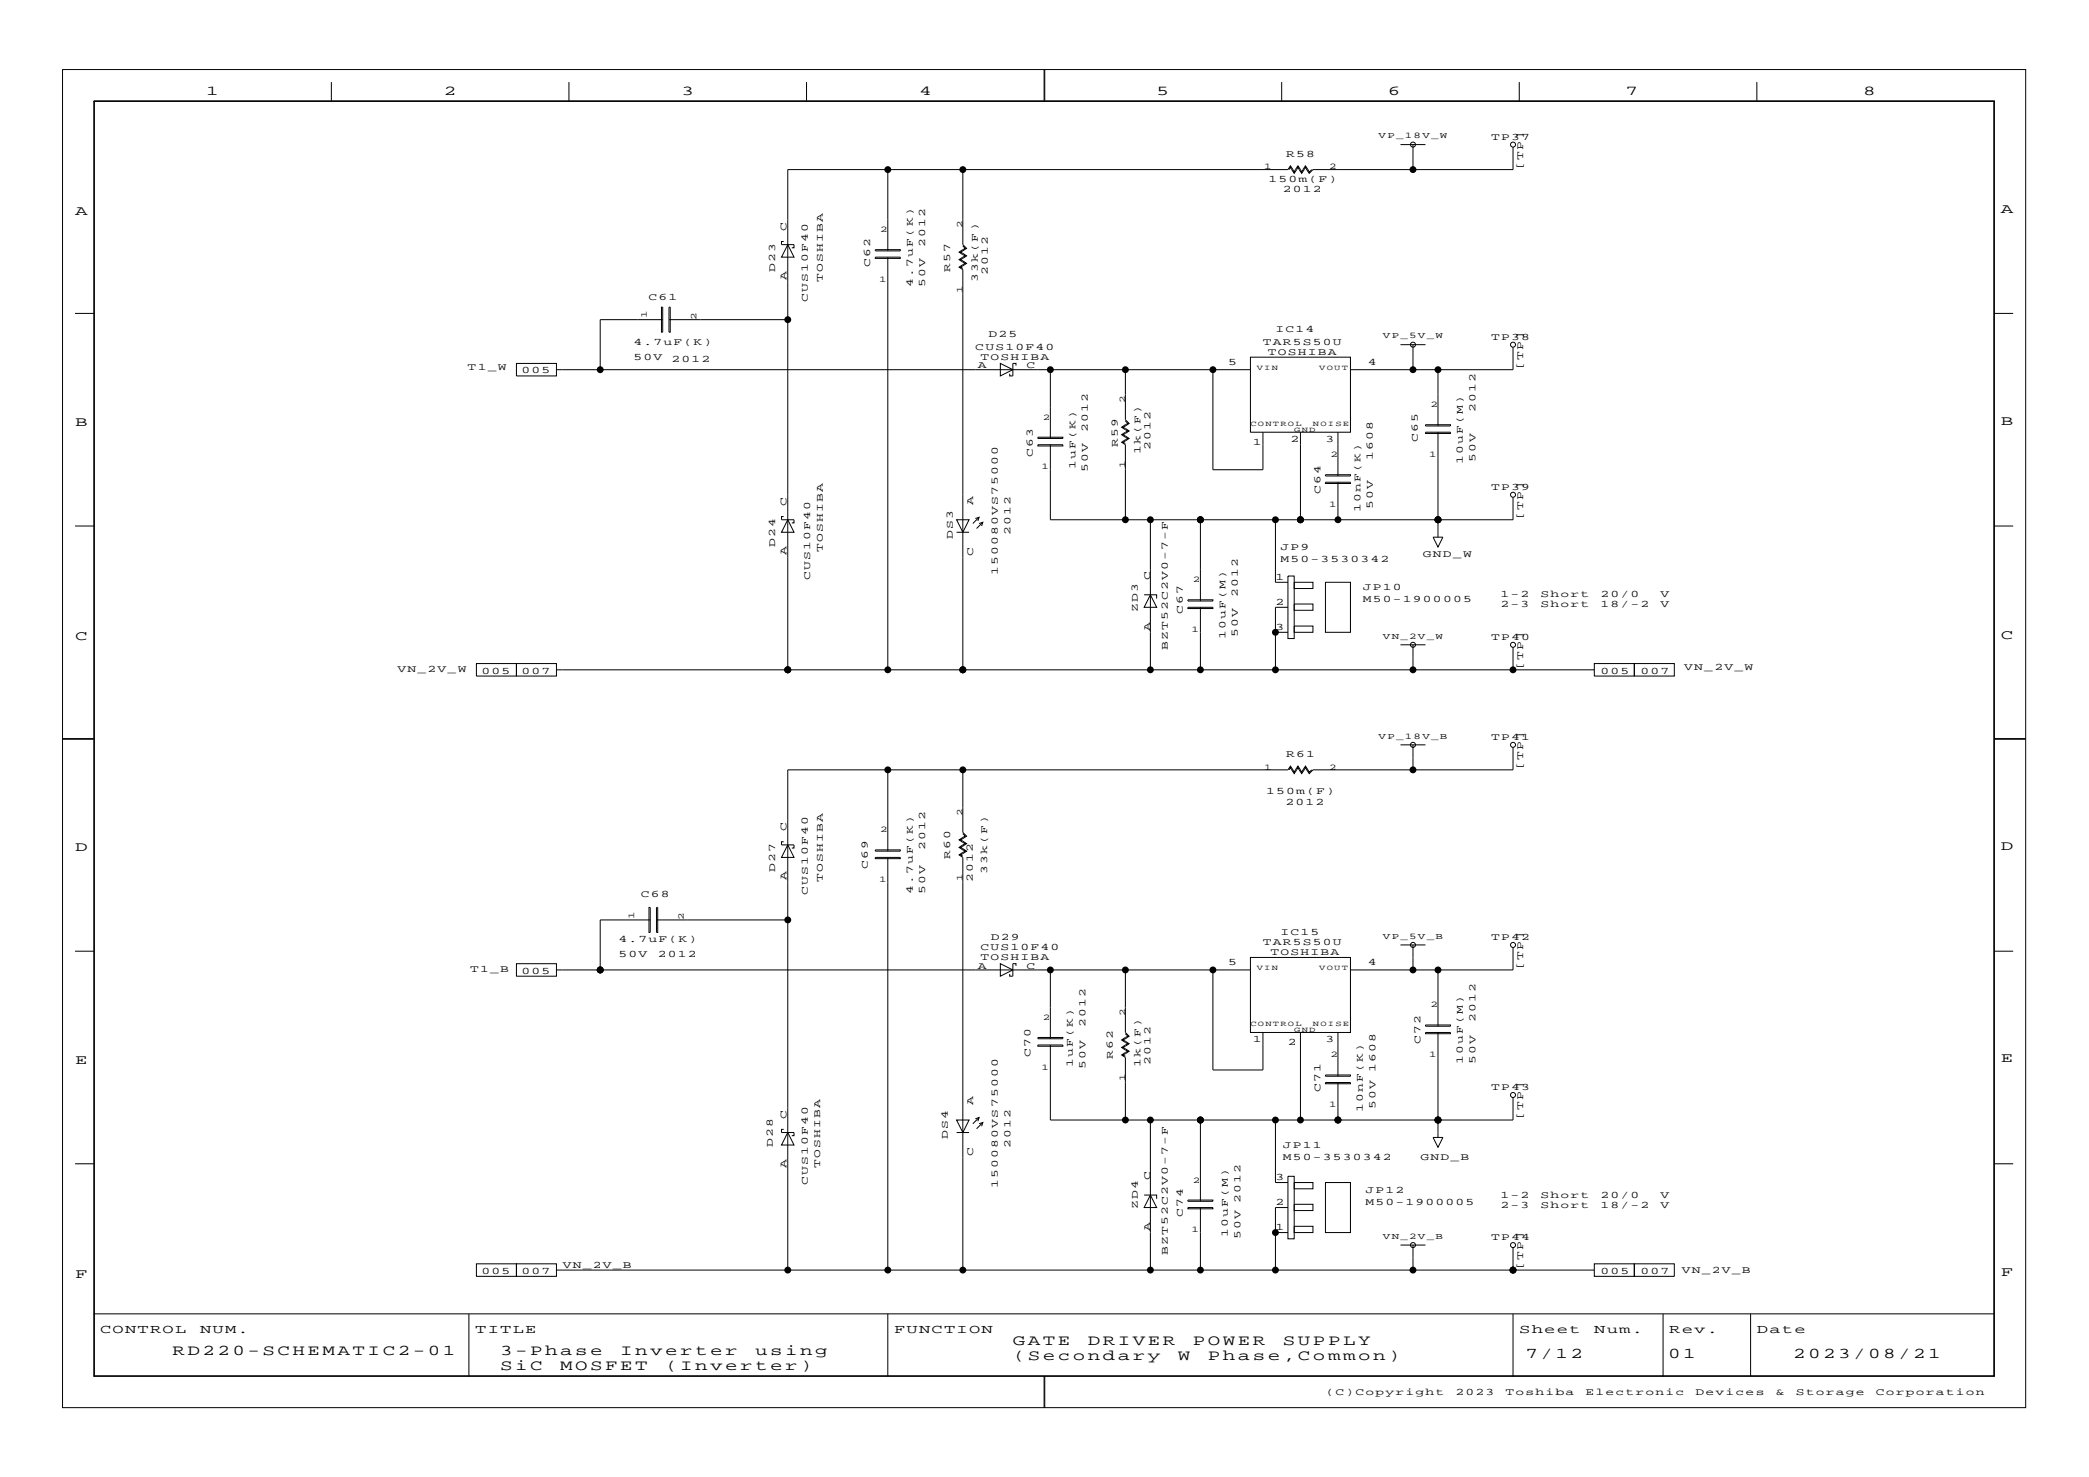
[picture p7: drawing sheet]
<svg xmlns="http://www.w3.org/2000/svg" width="420mm" height="297mm" viewBox="0 0 420 297" stroke-linecap="round" stroke-linejoin="round" font-family="sans-serif">
<g fill="none" stroke="#000" stroke-width=".2">
<path d="M12.6 14h394.8v269.1h-394.8zM66.6 16.5v3.8M114.4 16.5v3.8M162.2 16.5v3.8M210 14v6.3M210.1 14v6.3M257.8 16.5v3.8M305.6 16.5v3.8M353.4 16.5v3.8M18.9 20.3h382.2v256.5h-382.2zM19 20.4h382v256.3h-382zM178.6 34.1v16.4"/>
<path d="M193.7 34.1v15.1l.7 .8-1.3 .7 1.3 .8-1.3 .7 1.3 .8-1.3 .7 .6 .3M263.8 34.1l-.5 .5-.7-1.2-.8 1.2-.7-1.2-.8 1.2-.8-1.2-.5 .7h-100.6v100.6M281.7 29.1h5M284.2 29.1v5M304.3 29.6v4.5h-40.2l-.8 .8-.7-1.3-.8 1.3-.7-1.3-.8 1.3-.8-1.3-.2 .5M157.6 48.6h-.4v.6h2.5M158.4 49.2l1.3 2.5h-2.5zM159.7 49.2v.6h-.4M176 50.2h5.1v.3h-5.1zM176 51.7h5.1v.3h-5.1zM178.6 51.7v83M193.7 49.5l.5 .5-1.3 .7 1.3 .8-1.3 .7 1.3 .8-1.3 .7 .8 .5v80.5"/>
<path d="M15.1 63h3.8M103.9 73.1h8v2.5h-8zM111.9 74.3h139.6M133 61.8h.3v5h-.3zM133.3 64.3h-12.6v10M134.6 61.8h.2v5h-.2zM134.6 64.3h23.8M201.2 73.1l2.5 1.2-2.5 1.3zM204.3 73.5v-.4h-.6v2.5h-.6v-.4M211.3 74.3v13.9M226.3 74.3v10.1l.8 .8-1.3 .7 1.3 .8-1.3 .7 1.3 .8-1.3 .7 .5 .3M244 74.3v20.2h10v-7.6"/>
<path d="M251.5 71.8h20.1v15.1h-20.1zM281.7 69.3h5M284.2 69.3v5M289.2 74.3v11.4M304.3 69.8v4.5h-32.7M401.1 63h3.8M208.7 87.9h5.1v.3h-5.1zM208.7 89.4h5.1v.3h-5.1zM211.3 89.4v15.1h93v-4.5M226.3 84.7l.6 .5-1.3 .7 1.3 .8-1.3 .7 1.3 .8-1.3 .7 .7 .5v15.1M261.6 86.9v17.6M266.6 95.5h5v.2h-5z"/>
<path d="M266.6 97h5v.2h-5zM269.1 86.9v8.8M269.1 97v7.5M286.7 85.4h5v.3h-5zM286.7 86.9h5v.3h-5zM289.2 86.9v21.1M15.1 105.8h3.8M157.6 103.9h-.4v.6h2.5v.7h-.4M158.4 104.5l1.3 2.5h-2.5zM192.4 104.5h2.5l-1.2 2.5zM192.4 107h2.5M196.2 104.3l.7-.3-.2 .8"/>
<path d="M196.9 105.3l.8-.3-.3 .8M196.9 104l-1.2 1.3M197.7 105l-1.3 1.3M230.1 119.6h2.5v.8M231.4 119.6l1.2 2.5h-2.5zM231.4 104.5v30.2M241.4 104.5v16.4M256.5 104.5v12.6h2.5M259 115.8h1.3v12.6h-1.3zM260.3 117.1h3.8v1.3h-3.8zM266.6 117.1h5v10.1h-5zM288.2 108h2l-1 2z"/>
<path d="M401.1 105.8h3.8M95.8 133.5h8.1v2.5h-8.1zM103.9 133.5h8v2.5h-8zM111.9 134.7h208.8M238.9 120.6h5.1v.3h-5.1zM238.9 122.1h5.1v.3h-5.1zM241.4 122.1v12.6M256.5 127.2h2.5M259 122.1h-2.5v12.6M260.3 125.9h3.8v1.3h-3.8zM260.3 121.5h3.8v1.2h-3.8zM281.7 129.7h5"/>
<path d="M284.2 129.7v5M304.3 130.2v4.5M320.7 133.5h8v2.5h-8zM328.7 133.5h8.1v2.5h-8.1zM12.6 148.7h6.3M12.6 148.5h6.3M178.6 154.8v16.4M193.7 154.8v12.6l.7 .8-1.3 .7 1.3 .8-1.3 .7 1.3 .8-1.3 .7 .6 .3M263.8 154.8l-.5 .5-.7-1.2-.8 1.2-.7-1.2-.8 1.2-.8-1.2-.5 .7h-100.6v100.6M281.7 149.8h5M284.2 149.8v5M304.3 150.3v4.5h-40.2l-.8 .8-.7-1.3-.8 1.3-.7-1.3-.8 1.3-.8-1.3-.2 .5"/>
<path d="M401.1 148.7h6.3M401.1 148.5h6.3M157.6 169.3h-.4v.6h2.5v.6h-.4M158.4 169.9l1.3 2.5h-2.5zM176 170.9h5.1v.3h-5.1zM176 172.4h5.1v.3h-5.1zM178.6 172.4v83M193.7 167.7l.5 .5-1.3 .7 1.3 .8-1.3 .7 1.3 .8-1.3 .7 .8 .5v83M15.1 191.3h3.8M103.9 193.8h8v2.5h-8zM111.9 195.1h139.6M130.5 182.5h.3v5h-.3z"/>
<path d="M130.8 185h-10.1v10.1M132 182.5h.3v5h-.3zM132 185h26.4M201.2 193.8l2.5 1.3-2.5 1.2zM204.3 194.2v-.4h-.6v2.5h-.6v-.4M211.3 195.1v13.8M226.3 195.1v12.5l.8 .8-1.3 .8 1.3 .7-1.3 .8 1.3 .7-1.3 .8 .5 .2M244 195.1v20.1h10v-7.6M251.5 192.6h20.1v15h-20.1zM281.7 190h5M284.2 190v5.1M289.2 195.1v11.3"/>
<path d="M304.3 190.5v4.6h-32.7M401.1 191.3h3.8M208.7 208.6h5.1v.3h-5.1zM208.7 210.2h5.1v.2h-5.1zM211.3 210.2v15h93v-4.5M226.3 207.9l.6 .5-1.3 .8 1.3 .7-1.3 .8 1.3 .7-1.3 .8 .7 .5v12.5M261.6 207.6v17.6M266.6 216.2h5v.2h-5zM266.6 217.7h5v.3h-5zM269.1 207.6v8.8M269.1 217.7v7.5M286.7 206.1h5v.3h-5z"/>
<path d="M286.7 207.6h5v.3h-5zM289.2 207.6v21.2M15.1 234h3.8M157.6 227.1h-.4v.7h2.5v.6h-.4M158.4 227.8l1.3 2.5h-2.5zM192.4 225.2h2.5l-1.2 2.6zM192.4 227.8h2.5M196.2 225l.7-.3-.2 .8M196.9 226l.8-.3-.3 .8M196.9 224.7l-1.2 1.3M197.7 225.7l-1.3 1.3M231.4 225.2v30.2"/>
<path d="M241.4 225.2v16.4M256.5 225.2v12.6h2.5M259 236.6h1.3v12.5h-1.3zM260.3 237.8h3.8v1.3h-3.8zM266.6 237.8h5v10.1h-5zM288.2 228.8h2l-1 1.9zM401.1 234h3.8M95.8 254.2h8.1v2.5h-8.1zM103.9 254.2h8v2.5h-8zM111.9 255.4h208.8M230.1 240.3h2.5v.8M231.4 240.3l1.2 2.6h-2.5z"/>
<path d="M238.9 241.3h5.1v.3h-5.1zM238.9 242.9h5.1v.2h-5.1zM241.4 242.9v12.5M256.5 247.9h2.5M259 242.9h-2.5v12.5M260.3 246.6h3.8v1.3h-3.8zM260.3 242.2h3.8v1.3h-3.8zM281.7 250.4h5M284.2 250.4v5M304.3 250.9v4.5M320.7 254.2h8v2.5h-8zM328.7 254.2h8.1v2.5h-8.1z"/>
<path d="M18.9 264.2h382.2M94.3 264.2v12.6M178.6 264.2v12.6M210 276.8v6.3M210.1 276.8v6.3M304.3 264.2v12.6M334.5 264.2v12.6M352.1 264.2v12.6"/>
<circle cx="284.2" cy="29.1" r=".5"/>
<circle cx="304.3" cy="29.1" r=".5"/>
<circle cx="284.2" cy="69.3" r=".5"/>
<circle cx="304.3" cy="69.3" r=".5"/>
<circle cx="304.3" cy="99.5" r=".5"/>
<circle cx="284.2" cy="129.7" r=".5"/>
<circle cx="304.3" cy="129.7" r=".5"/>
<circle cx="284.2" cy="149.8" r=".5"/>
<circle cx="304.3" cy="149.8" r=".5"/>
<circle cx="284.2" cy="190" r=".5"/>
<circle cx="304.3" cy="190" r=".5"/>
<circle cx="304.3" cy="220.2" r=".5"/>
<circle cx="284.2" cy="250.4" r=".5"/>
<circle cx="304.3" cy="250.4" r=".5"/>
</g>
<g fill="#000">
<circle cx="178.6" cy="34.1" r=".69"/>
<circle cx="193.7" cy="34.1" r=".69"/>
<circle cx="284.2" cy="34.1" r=".69"/>
<circle cx="120.7" cy="74.3" r=".69"/>
<circle cx="158.4" cy="64.3" r=".69"/>
<circle cx="211.3" cy="74.3" r=".69"/>
<circle cx="226.3" cy="74.3" r=".69"/>
<circle cx="244" cy="74.3" r=".69"/>
<circle cx="284.2" cy="74.3" r=".69"/>
<circle cx="289.2" cy="74.3" r=".69"/>
<circle cx="226.3" cy="104.5" r=".69"/>
<circle cx="231.4" cy="104.5" r=".69"/>
<circle cx="241.4" cy="104.5" r=".69"/>
<circle cx="256.5" cy="104.5" r=".69"/>
<circle cx="261.6" cy="104.5" r=".69"/>
<circle cx="269.1" cy="104.5" r=".69"/>
<circle cx="289.2" cy="104.5" r=".69"/>
<circle cx="158.4" cy="134.7" r=".69"/>
<circle cx="178.6" cy="134.7" r=".69"/>
<circle cx="193.7" cy="134.7" r=".69"/>
<circle cx="231.4" cy="134.7" r=".69"/>
<circle cx="241.4" cy="134.7" r=".69"/>
<circle cx="256.5" cy="127.2" r=".69"/>
<circle cx="256.5" cy="134.7" r=".69"/>
<circle cx="284.2" cy="134.7" r=".69"/>
<circle cx="304.3" cy="134.7" r=".69"/>
<circle cx="178.6" cy="154.8" r=".69"/>
<circle cx="193.7" cy="154.8" r=".69"/>
<circle cx="284.2" cy="154.8" r=".69"/>
<circle cx="120.7" cy="195.1" r=".69"/>
<circle cx="158.4" cy="185" r=".69"/>
<circle cx="211.3" cy="195.1" r=".69"/>
<circle cx="226.3" cy="195.1" r=".69"/>
<circle cx="244" cy="195.1" r=".69"/>
<circle cx="284.2" cy="195.1" r=".69"/>
<circle cx="289.2" cy="195.1" r=".69"/>
<circle cx="226.3" cy="225.2" r=".69"/>
<circle cx="231.4" cy="225.2" r=".69"/>
<circle cx="241.4" cy="225.2" r=".69"/>
<circle cx="256.5" cy="225.2" r=".69"/>
<circle cx="261.6" cy="225.2" r=".69"/>
<circle cx="269.1" cy="225.2" r=".69"/>
<circle cx="289.2" cy="225.2" r=".69"/>
<circle cx="158.4" cy="255.4" r=".69"/>
<circle cx="178.6" cy="255.4" r=".69"/>
<circle cx="193.7" cy="255.4" r=".69"/>
<circle cx="231.4" cy="255.4" r=".69"/>
<circle cx="241.4" cy="255.4" r=".69"/>
<circle cx="256.5" cy="247.9" r=".69"/>
<circle cx="256.5" cy="255.4" r=".69"/>
<circle cx="284.2" cy="255.4" r=".69"/>
<circle cx="304.3" cy="255.4" r=".69"/>
</g>
<g font-size="3">
<text x="34.7" y="272.5">RD220-SCHEMATIC2-01</text>
<text x="100.6" y="272.5">3-Phase</text>
<text x="100.6" y="275.5">SiC</text>
<text x="112.7" y="275.5">MOSFET</text>
<text x="124.7" y="272.5">Inverter</text>
<text x="133.8" y="275.5">(Inverter)</text>
<text x="151.9" y="272.5">using</text>
<text x="203.7" y="270.5">GATE</text>
<text x="203.7" y="273.5">(Secondary</text>
<text x="218.8" y="270.5">DRIVER</text>
<text x="236.9" y="273.5">W</text>
<text x="239.9" y="270.5">POWER</text>
<text x="243" y="273.5">Phase,Common)</text>
<text x="258" y="270.5">SUPPLY</text>
<text x="306.8" y="273">7/12</text>
<text x="335.5" y="273">01</text>
<text x="360.6" y="273">2023/08/21</text>
</g>
<g font-size="2.7">
<text x="41.5" y="19">1</text>
<text x="89.3" y="19">2</text>
<text x="137.1" y="19">3</text>
<text x="184.9" y="19">4</text>
<text x="232.6" y="19">5</text>
<text x="279.2" y="19">6</text>
<text x="326.9" y="19">7</text>
<text x="374.7" y="19">8</text>
<text x="15.1" y="43.2">A</text>
<text x="402.4" y="42.9">A</text>
<text x="15.1" y="85.7">B</text>
<text x="402.4" y="85.4">B</text>
<text x="15.1" y="128.7">C</text>
<text x="402.4" y="128.4">C</text>
<text x="15.1" y="171.2">D</text>
<text x="402.4" y="170.9">D</text>
<text x="15.1" y="213.9">E</text>
<text x="402.4" y="213.7">E</text>
<text x="15.1" y="256.9">F</text>
<text x="402.4" y="256.7">F</text>
</g>
<g font-size="2.5">
<text x="20.1" y="268">CONTROL</text>
<text x="40.2" y="268">NUM.</text>
<text x="95.6" y="268">TITLE</text>
<text x="179.8" y="268">FUNCTION</text>
<text x="305.6" y="268">Sheet</text>
<text x="320.7" y="268">Num.</text>
<text x="335.7" y="268">Rev.</text>
<text x="353.4" y="268">Date</text>
</g>
<g font-size="2">
<text x="299.9" y="28.1">TP37</text>
<text x="258.7" y="31.6">R58</text>
<text x="306.3" y="34.1" transform="rotate(-90 306.3 34.1)">[TP]</text>
<text x="255.1" y="36.6">150m(F)</text>
<text x="258" y="38.6">2012</text>
<text x="158.2" y="46.4" transform="rotate(-90 158.2 46.4)">C</text>
<text x="175" y="53.6" transform="rotate(-90 175 53.6)">C62</text>
<text x="186.1" y="49.7" transform="rotate(-90 186.1 49.7)">2012</text>
<text x="155.9" y="54.6" transform="rotate(-90 155.9 54.6)">D23</text>
<text x="158.2" y="56.2" transform="rotate(-90 158.2 56.2)">A</text>
<text x="165.5" y="56.7" transform="rotate(-90 165.5 56.7)">TOSHIBA</text>
<text x="183.6" y="57.6" transform="rotate(-90 183.6 57.6)">4.7uF(K)</text>
<text x="186.1" y="57.6" transform="rotate(-90 186.1 57.6)">50V</text>
<text x="191.1" y="54.6" transform="rotate(-90 191.1 54.6)">R57</text>
<text x="196.7" y="56.6" transform="rotate(-90 196.7 56.6)">33k(F)</text>
<text x="198.7" y="55.2" transform="rotate(-90 198.7 55.2)">2012</text>
<text x="130.4" y="60.3">C61</text>
<text x="162.5" y="60.8" transform="rotate(-90 162.5 60.8)">CUS10F40</text>
<text x="127.4" y="69.3">4.7uF(K)</text>
<text x="196.2" y="70.3">CUS10F40</text>
<text x="198.8" y="67.8">D25</text>
<text x="254" y="69.3">TAR5S50U</text>
<text x="255" y="71.3">TOSHIBA</text>
<text x="256.5" y="66.8">IC14</text>
<text x="299.9" y="68.3">TP38</text>
<text x="94.1" y="74.3">T1_W</text>
<text x="104.9" y="75.1">005</text>
<text x="127.4" y="72.3">50V</text>
<text x="135.1" y="72.8">2012</text>
<text x="196.7" y="74.1">A</text>
<text x="197.2" y="72.3">TOSHIBA</text>
<text x="206.5" y="74.1">C</text>
<text x="247" y="73.4">5</text>
<text x="275.1" y="73.4">4</text>
<text x="306.3" y="74.3" transform="rotate(-90 306.3 74.3)">[TP]</text>
<text x="296.8" y="82.9" transform="rotate(-90 296.8 82.9)">2012</text>
<text x="218.8" y="86.9" transform="rotate(-90 218.8 86.9)">2012</text>
<text x="224.8" y="89.8" transform="rotate(-90 224.8 89.8)">R59</text>
<text x="252" y="89.4">1</text>
<text x="259.5" y="88.9">2</text>
<text x="266.6" y="88.9">3</text>
<text x="285.2" y="88.8" transform="rotate(-90 285.2 88.8)">C65</text>
<text x="207.7" y="91.8" transform="rotate(-90 207.7 91.8)">C63</text>
<text x="216.3" y="94.3" transform="rotate(-90 216.3 94.3)">1uF(K)</text>
<text x="218.8" y="94.8" transform="rotate(-90 218.8 94.8)">50V</text>
<text x="229.4" y="91.3" transform="rotate(-90 229.4 91.3)">1k(F)</text>
<text x="231.4" y="90.4" transform="rotate(-90 231.4 90.4)">2012</text>
<text x="276.1" y="92.5" transform="rotate(-90 276.1 92.5)">1608</text>
<text x="294.3" y="93.3" transform="rotate(-90 294.3 93.3)">10uF(M)</text>
<text x="296.8" y="92.8" transform="rotate(-90 296.8 92.8)">50V</text>
<text x="158.2" y="101.8" transform="rotate(-90 158.2 101.8)">C</text>
<text x="195.7" y="101.5" transform="rotate(-90 195.7 101.5)">A</text>
<text x="265.6" y="99.4" transform="rotate(-90 265.6 99.4)">C64</text>
<text x="299.9" y="98.5">TP39</text>
<text x="203.2" y="107.5" transform="rotate(-90 203.2 107.5)">2012</text>
<text x="273.6" y="102.9" transform="rotate(-90 273.6 102.9)">10nF(K)</text>
<text x="276.1" y="102.4" transform="rotate(-90 276.1 102.4)">50V</text>
<text x="306.3" y="104.5" transform="rotate(-90 306.3 104.5)">[TP]</text>
<text x="155.9" y="109.9" transform="rotate(-90 155.9 109.9)">D24</text>
<text x="158.2" y="111.6" transform="rotate(-90 158.2 111.6)">A</text>
<text x="165.5" y="111.1" transform="rotate(-90 165.5 111.1)">TOSHIBA</text>
<text x="191.6" y="108.4" transform="rotate(-90 191.6 108.4)">DS3</text>
<text x="195.7" y="111.8" transform="rotate(-90 195.7 111.8)">C</text>
<text x="257.5" y="110.6">JP9</text>
<text x="257.5" y="113.1">M50-3530342</text>
<text x="286.2" y="112.1">GND_W</text>
<text x="163" y="116.6" transform="rotate(-90 163 116.6)">CUS10F40</text>
<text x="200.7" y="115.6" transform="rotate(-90 200.7 115.6)">150080VS75000</text>
<text x="231.3" y="116.6" transform="rotate(-90 231.3 116.6)">C</text>
<text x="256.5" y="116.6">1</text>
<text x="274.1" y="118.6">JP10</text>
<text x="228.9" y="123" transform="rotate(-90 228.9 123)">ZD3</text>
<text x="237.9" y="123.5" transform="rotate(-90 237.9 123.5)">C67</text>
<text x="249" y="120.1" transform="rotate(-90 249 120.1)">2012</text>
<text x="256.5" y="121.6">2</text>
<text x="274.1" y="121.1">M50-1900005</text>
<text x="301.8" y="120.1">1-2</text>
<text x="301.8" y="122.1">2-3</text>
<text x="309.8" y="120.1">Short</text>
<text x="309.8" y="122.1">Short</text>
<text x="321.9" y="120.1">20/0</text>
<text x="321.9" y="122.1">18/-2</text>
<text x="334" y="120.1">V</text>
<text x="334" y="122.1">V</text>
<text x="231.3" y="126.9" transform="rotate(-90 231.3 126.9)">A</text>
<text x="234.9" y="130.7" transform="rotate(-90 234.9 130.7)">BZT52C2V0-7-F</text>
<text x="246.5" y="128.5" transform="rotate(-90 246.5 128.5)">10uF(M)</text>
<text x="249" y="128" transform="rotate(-90 249 128)">50V</text>
<text x="256.5" y="126.7">3</text>
<text x="299.9" y="128.7">TP40</text>
<text x="80" y="135.2">VN_2V_W</text>
<text x="96.8" y="135.5">005</text>
<text x="104.9" y="135.5">007</text>
<text x="306.3" y="134.7" transform="rotate(-90 306.3 134.7)">[TP]</text>
<text x="321.9" y="135.5">005</text>
<text x="330" y="135.5">007</text>
<text x="338.8" y="134.7">VN_2V_W</text>
<text x="299.9" y="148.8">TP41</text>
<text x="258.7" y="152.3">R61</text>
<text x="306.3" y="154.8" transform="rotate(-90 306.3 154.8)">[TP]</text>
<text x="254.6" y="159.7">150m(F)</text>
<text x="258.5" y="161.9">2012</text>
<text x="158.2" y="167.2" transform="rotate(-90 158.2 167.2)">C</text>
<text x="186.1" y="170.9" transform="rotate(-90 186.1 170.9)">2012</text>
<text x="191.1" y="172.8" transform="rotate(-90 191.1 172.8)">R60</text>
<text x="155.9" y="175.3" transform="rotate(-90 155.9 175.3)">D27</text>
<text x="158.2" y="177" transform="rotate(-90 158.2 177)">A</text>
<text x="162.5" y="180" transform="rotate(-90 162.5 180)">CUS10F40</text>
<text x="165.5" y="177.5" transform="rotate(-90 165.5 177.5)">TOSHIBA</text>
<text x="174.5" y="174.8" transform="rotate(-90 174.5 174.8)">C69</text>
<text x="183.6" y="179.9" transform="rotate(-90 183.6 179.9)">4.7uF(K)</text>
<text x="186.1" y="179.9" transform="rotate(-90 186.1 179.9)">50V</text>
<text x="195.7" y="177.5" transform="rotate(-90 195.7 177.5)">2012</text>
<text x="198.5" y="175.8" transform="rotate(-90 198.5 175.8)">33k(F)</text>
<text x="128.9" y="180.5">C68</text>
<text x="124.4" y="189.5">4.7uF(K)</text>
<text x="197.2" y="191">CUS10F40</text>
<text x="199.3" y="189">D29</text>
<text x="254" y="190">TAR5S50U</text>
<text x="257.5" y="188">IC15</text>
<text x="299.9" y="189">TP42</text>
<text x="94.6" y="195.6">T1_B</text>
<text x="104.9" y="195.8">005</text>
<text x="124.4" y="192.6">50V</text>
<text x="132.3" y="192.6">2012</text>
<text x="196.7" y="194.8">A</text>
<text x="197.2" y="193.1">TOSHIBA</text>
<text x="206.5" y="194.8">C</text>
<text x="247" y="194.1">5</text>
<text x="255.5" y="192">TOSHIBA</text>
<text x="275.1" y="194.1">4</text>
<text x="306.3" y="195.1" transform="rotate(-90 306.3 195.1)">[TP]</text>
<text x="218.3" y="206.6" transform="rotate(-90 218.3 206.6)">2012</text>
<text x="252" y="209.7">1</text>
<text x="266.6" y="209.7">3</text>
<text x="296.8" y="205.6" transform="rotate(-90 296.8 205.6)">2012</text>
<text x="207.2" y="212.5" transform="rotate(-90 207.2 212.5)">C70</text>
<text x="215.8" y="214.6" transform="rotate(-90 215.8 214.6)">1uF(K)</text>
<text x="218.3" y="215.1" transform="rotate(-90 218.3 215.1)">50V</text>
<text x="223.8" y="213" transform="rotate(-90 223.8 213)">R62</text>
<text x="229.4" y="214.6" transform="rotate(-90 229.4 214.6)">1k(F)</text>
<text x="231.4" y="214.2" transform="rotate(-90 231.4 214.2)">2012</text>
<text x="259" y="210.2">2</text>
<text x="276.6" y="215.7" transform="rotate(-90 276.6 215.7)">1608</text>
<text x="285.7" y="210" transform="rotate(-90 285.7 210)">C72</text>
<text x="294.3" y="214.1" transform="rotate(-90 294.3 214.1)">10uF(M)</text>
<text x="296.8" y="214.1" transform="rotate(-90 296.8 214.1)">50V</text>
<text x="265.6" y="219.6" transform="rotate(-90 265.6 219.6)">C71</text>
<text x="299.9" y="219.2">TP43</text>
<text x="158.2" y="225" transform="rotate(-90 158.2 225)">C</text>
<text x="195.7" y="222.2" transform="rotate(-90 195.7 222.2)">A</text>
<text x="274.1" y="223.6" transform="rotate(-90 274.1 223.6)">10nF(K)</text>
<text x="276.6" y="223.1" transform="rotate(-90 276.6 223.1)">50V</text>
<text x="306.3" y="225.2" transform="rotate(-90 306.3 225.2)">[TP]</text>
<text x="155.4" y="230.7" transform="rotate(-90 155.4 230.7)">D28</text>
<text x="190.6" y="229.1" transform="rotate(-90 190.6 229.1)">DS4</text>
<text x="195.7" y="232.5" transform="rotate(-90 195.7 232.5)">C</text>
<text x="203.2" y="230.8" transform="rotate(-90 203.2 230.8)">2012</text>
<text x="258" y="230.8">JP11</text>
<text x="258" y="233.3">M50-3530342</text>
<text x="285.7" y="233.3">GND_B</text>
<text x="158.2" y="234.8" transform="rotate(-90 158.2 234.8)">A</text>
<text x="162.5" y="238.3" transform="rotate(-90 162.5 238.3)">CUS10F40</text>
<text x="165" y="234.8" transform="rotate(-90 165 234.8)">TOSHIBA</text>
<text x="200.7" y="238.8" transform="rotate(-90 200.7 238.8)">150080VS75000</text>
<text x="231.3" y="237.3" transform="rotate(-90 231.3 237.3)">C</text>
<text x="256.5" y="237.3">3</text>
<text x="274.6" y="239.8">JP12</text>
<text x="228.9" y="243.2" transform="rotate(-90 228.9 243.2)">ZD4</text>
<text x="237.9" y="244.7" transform="rotate(-90 237.9 244.7)">C74</text>
<text x="249.5" y="241.8" transform="rotate(-90 249.5 241.8)">2012</text>
<text x="256.5" y="242.3">2</text>
<text x="274.6" y="242.3">M50-1900005</text>
<text x="301.8" y="240.8">1-2</text>
<text x="301.8" y="242.9">2-3</text>
<text x="309.8" y="240.8">Short</text>
<text x="309.8" y="242.9">Short</text>
<text x="321.9" y="240.8">20/0</text>
<text x="321.9" y="242.9">18/-2</text>
<text x="334" y="240.8">V</text>
<text x="334" y="242.9">V</text>
<text x="231.3" y="247.6" transform="rotate(-90 231.3 247.6)">A</text>
<text x="247" y="248.8" transform="rotate(-90 247 248.8)">10uF(M)</text>
<text x="249.5" y="249.3" transform="rotate(-90 249.5 249.3)">50V</text>
<text x="256.5" y="247.4">1</text>
<text x="299.9" y="249.4">TP44</text>
<text x="96.8" y="256.2">005</text>
<text x="104.9" y="256.2">007</text>
<text x="113.2" y="254.9">VN_2V_B</text>
<text x="234.9" y="252.4" transform="rotate(-90 234.9 252.4)">BZT52C2V0-7-F</text>
<text x="306.3" y="255.4" transform="rotate(-90 306.3 255.4)">[TP]</text>
<text x="321.9" y="256.2">005</text>
<text x="330" y="256.2">007</text>
<text x="338.3" y="255.9">VN_2V_B</text>
<text x="266.6" y="280.6">(C)Copyright</text>
<text x="292.7" y="280.6">2023</text>
<text x="302.8" y="280.6">Toshiba</text>
<text x="318.9" y="280.6">Electronic</text>
<text x="341" y="280.6">Devices</text>
<text x="357.1" y="280.6">&amp;</text>
<text x="361.2" y="280.6">Storage</text>
<text x="377.3" y="280.6">Corporation</text>
</g>
<g font-size="1.8">
<text x="277.3" y="27.8">VP_18V_W</text>
<text x="254.3" y="34.1">1</text>
<text x="267.3" y="34.1">2</text>
<text x="177.1" y="46.7">2</text>
<text x="193.6" y="45.9" transform="rotate(-90 193.6 45.9)">2</text>
<text x="176.8" y="56.7">1</text>
<text x="193.6" y="59" transform="rotate(-90 193.6 59)">1</text>
<text x="130.1" y="64" transform="rotate(-90 130.1 64)">1</text>
<text x="140.1" y="64.3" transform="rotate(-90 140.1 64.3)">2</text>
<text x="278.2" y="68.1">VP_5V_W</text>
<text x="226.3" y="81.1" transform="rotate(-90 226.3 81.1)">2</text>
<text x="287.7" y="81.9">2</text>
<text x="209.7" y="84.4">2</text>
<text x="209.5" y="94.4">1</text>
<text x="226.3" y="94.2" transform="rotate(-90 226.3 94.2)">1</text>
<text x="267.6" y="92">2</text>
<text x="287.5" y="91.9">1</text>
<text x="267.3" y="102">1</text>
<text x="239.9" y="117.1">2</text>
<text x="239.7" y="127.1">1</text>
<text x="278.2" y="128.4">VN_2V_W</text>
<text x="277.3" y="148.5">VP_18V_B</text>
<text x="254.3" y="154.8">1</text>
<text x="267.3" y="154.8">2</text>
<text x="177.1" y="167.4">2</text>
<text x="193.6" y="164.1" transform="rotate(-90 193.6 164.1)">2</text>
<text x="176.8" y="177.4">1</text>
<text x="193.6" y="177.2" transform="rotate(-90 193.6 177.2)">1</text>
<text x="127.6" y="184.8" transform="rotate(-90 127.6 184.8)">1</text>
<text x="137.6" y="185" transform="rotate(-90 137.6 185)">2</text>
<text x="278.2" y="188.8">VP_5V_B</text>
<text x="287.7" y="202.6">2</text>
<text x="209.7" y="205.1">2</text>
<text x="226.3" y="204.4" transform="rotate(-90 226.3 204.4)">2</text>
<text x="209.5" y="215.1">1</text>
<text x="267.6" y="212.7">2</text>
<text x="287.5" y="212.6">1</text>
<text x="226.3" y="217.4" transform="rotate(-90 226.3 217.4)">1</text>
<text x="267.3" y="222.7">1</text>
<text x="239.9" y="237.8">2</text>
<text x="239.7" y="247.8">1</text>
<text x="278.2" y="249.1">VN_2V_B</text>
</g>
<g font-size="1.5">
<text x="252.8" y="74.3">VIN</text>
<text x="265.3" y="74.3">VOUT</text>
<text x="251.5" y="85.7">CONTROL</text>
<text x="260.3" y="86.9">GND</text>
<text x="264.1" y="85.7">NOISE</text>
<text x="252.8" y="195.1">VIN</text>
<text x="265.3" y="195.1">VOUT</text>
<text x="251.5" y="206.4">CONTROL</text>
<text x="260.3" y="207.6">GND</text>
<text x="264.1" y="206.4">NOISE</text>
</g>
</svg>
